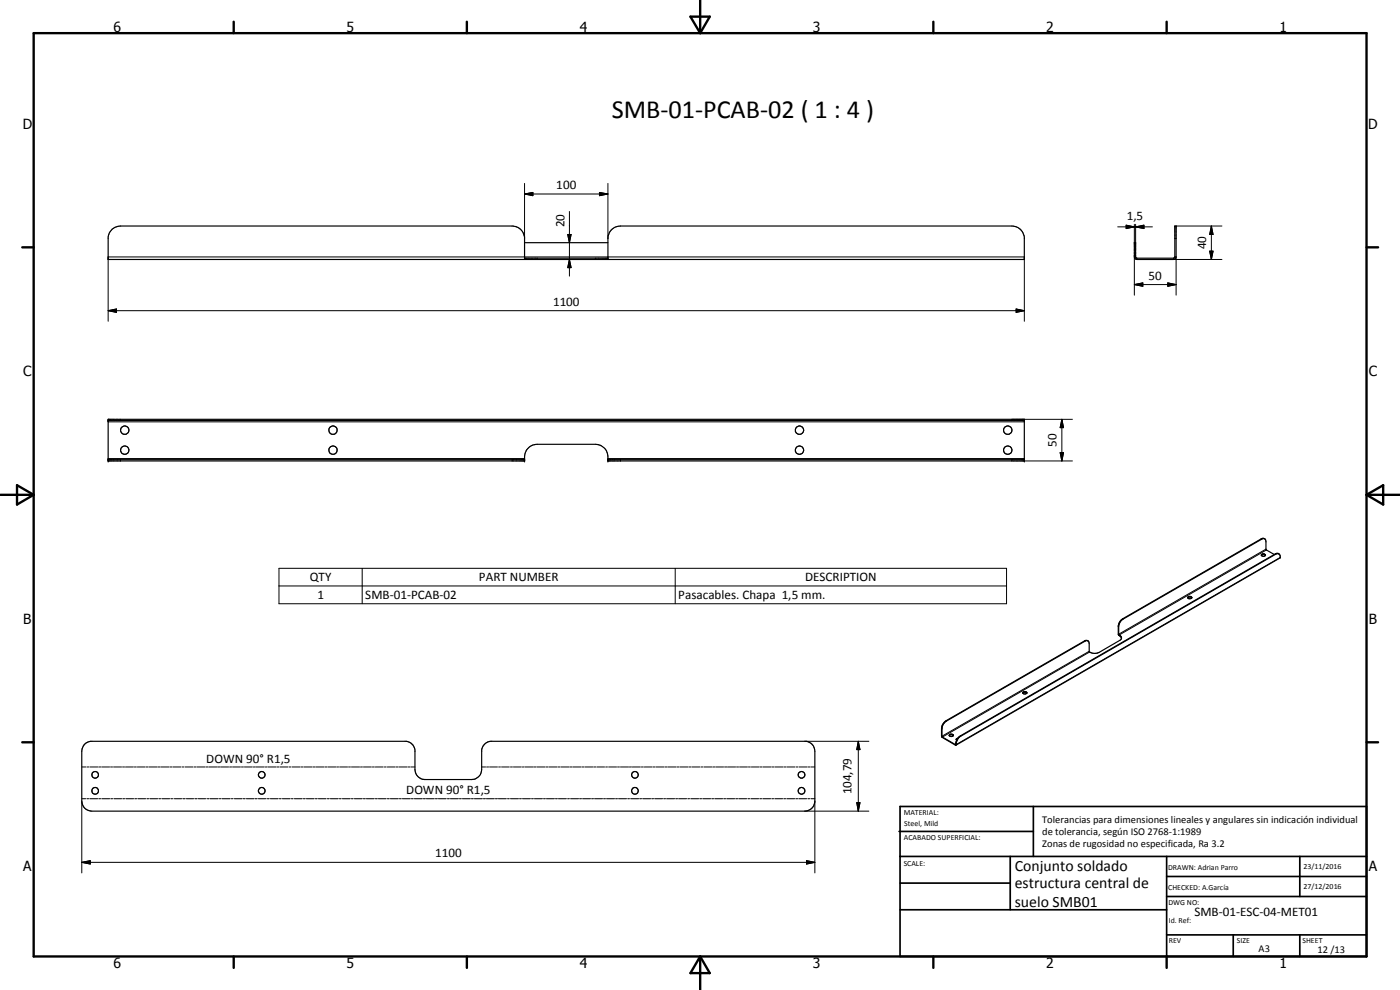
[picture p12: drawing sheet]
<svg xmlns="http://www.w3.org/2000/svg" width="420mm" height="297mm" viewBox="0 0 420 297" stroke-linecap="round" stroke-linejoin="round" font-family="sans-serif">
<g fill="none" stroke="#000" stroke-width=".35">
<path d="M157.4 72.8h25M157.4 77.9v-6.8a3.8 3.8 0 0 0-3.7-3.3h-117.5a3.7 3.7 0 0 0-3.7 3.3v6.8h274.9v-6.8a3.8 3.8 0 0 0-3.7-3.3h-117.5a3.8 3.8 0 0 0-3.8 3.3v6.8M157.4 77.5h25M340.4 72.8h.4v4.3l.3 .3h11.2l.3-.3v-9.3h.4v9.3l-.2 .5-.4 .2-11.6-.1-.4-.6zM32.5 125.8h274.9v12.5h-125a4 4 0 0 0-3.7-5h-17.5a4 4 0 0 0-3.8 5h-124.9zM32.5 126.2h274.9M32.5 137.9h124.9M182.4 137.9h125M356.4 179.4l.4-.3 .9 .3M356.5 179.1h.1a.52 .52 0 0 1 .7-.2 .52 .52 0 0 1 .3 .6 .58 .58 0 0 1-.7 .2 .58 .58 0 0 1-.4-.6zM378.5 166.6l.6-.3 .7 .3M378.6 166.4a.58 .58 0 0 1 .7-.3 .58 .58 0 0 1 .4 .7 .72 .72 0 0 1-1.2-.3z"/>
<path d="M379.5 161.7l-.8-.1-41.8 24.1-.8 .8-.5 1.2v2.7l1 1.1M383.8 166.2l-.3-.2-.8 .2-94.5 54.6a3.2 3.2 0 0 0-1.5 2.6l-3.9-2.3-.1-2.4a2.89 2.89 0 0 1 1.3-2.3l42-24.2 .6 .1 .2 .4 .1 2.7a2.58 2.58 0 0 0 2.9 .3l6.2-3.5a.96 .96 0 0 0 .5-1 .96 .96 0 0 0-.8-.8v-2.7l.3-.8 1-1.1 41.8-24.1 .6-.1 .4 .5 .2 2.9 2.4 1.4M326.5 192.3l-.8-.1-41.8 24.1a3.1 3.1 0 0 0-1.3 2.3l.1 2.6 4.2 2.4M307 207.9l.3-.2h.5l.4 .2M307 207.7l.6-.2 .6 .3a.58 .58 0 0 1-.6 .4 .58 .58 0 0 1-.6-.5zM25.4 223.3l1.8-.9h94.8a2.98 2.98 0 0 1 2.5 2.6v5.9a3 3 0 0 0 3 3h14.1a3 3 0 0 0 3-3v-5.9a3.1 3.1 0 0 1 2.5-2.6h94.9a3 3 0 0 1 2.5 3v15a3 3 0 0 1-3 3h-214a3 3 0 0 1-3-3v-15l.3-1.1zM284.9 220.8a.6 .6 0 0 1 .6-.6 .6 .6 0 0 1 .6 .6M284.9 220.8l.4 .2 .8-.2M284.9 220.7a.73 .73 0 0 1 1.2 0M287.3 221.7l-.3 .2M287.4 221.5l-.4 .3 .1 .3M287.9 221.2l95-54.9 .7-.2 .4 .3 .2 1-97.3 56.2a3.3 3.3 0 0 1 1-2.4z"/>
<circle cx="37.4" cy="135.1" r="1.25"/>
<circle cx="37.4" cy="129.1" r="1.26"/>
<circle cx="99.9" cy="135.1" r="1.25"/>
<circle cx="100" cy="129.1" r="1.26"/>
<circle cx="239.9" cy="135.1" r="1.25"/>
<circle cx="239.9" cy="129.1" r="1.24"/>
<circle cx="302.4" cy="129.1" r="1.26"/>
<circle cx="302.4" cy="135.1" r="1.26"/>
<circle cx="28.5" cy="237.3" r="1"/>
<circle cx="28.6" cy="232.5" r="1"/>
<circle cx="78.5" cy="237.3" r="1"/>
<circle cx="78.5" cy="232.5" r="1.01"/>
<circle cx="190.5" cy="232.5" r=".99"/>
<circle cx="190.6" cy="237.3" r="1"/>
<circle cx="240.5" cy="237.3" r="1"/>
<circle cx="240.6" cy="232.5" r="1.01"/>
</g>
<g fill="none" stroke="#000" stroke-width=".3">
<path d="M157.4 58.2l2.5-.5v1zM157.4 58.2h25M157.4 55v16.6M179.9 57.7l2.5 .5-2.5 .5zM182.4 55v16.6M161.2 77.5v.4M170.4 70.4h1l-.5 2.4zM170.9 77.9l.5 2.4h-1zM170.9 63.5v19.3M178.7 77.5v.4M335.4 68.1h10.5M338 67.6l2.4 .5-2.4 .5z"/>
<path d="M340.4 77.1h.4M340.4 67.3v5.5M340.8 68.1l2.5-.5v1zM340.8 76.6h-.4v12M340.8 67.3v5.5M341.2 77.5v.4M352.2 77.5v.4h14.5M352.6 77.1h.4v11.5M352.6 71.6h.4M353 67.8h13.7M363 75.4h1.1l-.6 2.5zM363.5 67.8l.6 2.6h-1.1z"/>
<path d="M363.5 67.8v10.1M32.5 93.2l2.5-.5v1zM32.5 96.4v-19.3h274.9v19.3M32.5 93.2h274.9M305 92.7l2.4 .5-2.4 .5zM340.4 85.4l2.6-.5v1zM340.4 85.4h12.6M350.5 84.9l2.5 .5-2.5 .5zM32.5 137.6h124.9M32.5 126.6h274.9M36.2 125.8v.4M36.2 137.9v.4"/>
<path d="M153.7 137.9v.4M182.4 137.6h125M186.2 137.9v.4M303.7 137.9v.4M307.4 138.3h14.4M318.2 135.8h1l-.5 2.5zM318.7 125.8l.5 2.5h-1zM318.7 125.8v12.5M321.8 125.8h-18.1v.4M83.7 170.5h218.4v10.6h-218.4zM83.7 175.8h218.4M108.7 170.5v10.6"/>
<path d="M202.6 170.5v10.6M378.4 161.7l.2 .1M379.9 164.8l-44.2 25.5M380.1 165l-44.2 25.5M382.7 166.2l.2 .1M384.2 167.3l-97.4 56-.1 .3M325.4 192.3l.2 .1M326.9 195.4l-44.3 25.5M327 195.6l-44.2 25.7M335.6 188h.1M336 190.6v.2M336.9 185.7l.1 .1"/>
<path d="M282.6 218.6l.1 .1M283.9 216.3l.1 .1M24.5 230.1h1.2M24.5 239.6h1.2M26.1 230.1h.5M26.1 239.6h.6M27 230.1h2.3M27 239.6h2.4M29.6 230.1h.6M29.7 239.6h.6M30.5 230.1h2.4M30.6 239.6h2.4"/>
<path d="M33.2 230.1h.6M33.3 239.6h.6M34.1 230.1h2.4M34.2 239.6h2.4M36.8 230.1h.6M36.9 239.6h.6M37.7 230.1h2.3M37.8 239.6h2.4M40.3 230.1h.6M40.5 239.6h.6M41.2 230.1h2.4M41.4 239.6h2.4"/>
<path d="M43.9 230.1h.6M44.1 239.6h.6M44.8 230.1h2.4M45 239.6h2.4M47.4 230.1h.7M47.7 239.6h.6M48.3 230.1h2.4M48.6 239.6h2.4M51 230.1h.6M51.3 239.6h.6M51.9 230.1h2.4M52.2 239.6h2.4"/>
<path d="M54.6 230.1h.6M54.9 239.6h.6M55.5 230.1h2.4M55.8 239.6h2.4M58.2 230.1h.6M58.5 239.6h.6M59.1 230.1h2.4M59.4 239.6h2.4M61.8 230.1h.5M62.1 239.6h.6M62.6 230.1h2.5M63 239.6h2.4"/>
<path d="M65.3 230.1h.6M65.7 239.6h.6M66.2 230.1h2.4M66.6 239.6h2.4M68.9 230.1h.6M69.3 239.6h.6M69.8 230.1h2.4M70.3 239.6h2.3M72.5 230.1h.6M72.9 239.6h.7M73.4 230.1h2.3M73.9 239.6h2.3"/>
<path d="M76 230.1h.7M76.5 239.6h.7M76.9 230.1h2.4M77.5 239.6h2.3M79.6 230.1h.6M80.2 239.6h.6M80.5 230.1h2.4M81.1 239.6h2.4M83.2 230.1h.6M83.8 239.6h.6M84.1 230.1h2.3M84.7 239.6h2.4"/>
<path d="M86.8 230.1h.5M87.4 239.6h.6M87.7 230.1h2.3M88.3 239.6h2.4M90.3 230.1h.6M91 239.6h.6M91.2 230.1h2.4M91.9 239.6h2.4M93.9 230.1h.6M94.6 239.6h.6M94.8 230.1h2.4M95.5 239.6h2.4"/>
<path d="M97.5 230.1h.6M98.2 239.6h.6M98.4 230.1h2.3M99.1 239.6h2.4M101 230.1h.6M101.8 239.6h.6M101.9 230.1h2.4M102.7 239.6h2.4M104.6 230.1h.6M105.4 239.6h.6M105.5 230.1h2.4M106.3 239.6h2.4"/>
<path d="M108.2 230.1h.6M109 239.6h.6M109.1 230.1h2.4M109.9 239.6h2.4M111.7 230.1h.6M112.6 239.6h.6M112.6 230.1h2.4M113.5 239.6h2.4M115.3 230.1h.6M116.2 230.1h2.4M116.2 239.6h.6M117.1 239.6h2.4"/>
<path d="M118.9 230.1h.6M119.8 230.1h2.4M119.8 239.6h.6M120.7 239.6h2.4M122.5 230.1h.6M123.3 230.1h1.2M123.4 239.6h.6M124.3 239.6h2.4M127 239.6h.7M127.9 239.6h2.4M130.6 239.6h.7M131.5 239.6h2.4"/>
<path d="M134.3 239.6h.6M135.2 239.6h2.4M137.9 239.6h.6M138.8 239.6h2.4M141.5 239.6h.6M142.4 239.6h2.4M144.6 230.1h1.1M145.1 239.6h.6M146 239.6h2.4M146 230.1h.6M146.9 230.1h2.4M148.7 239.6h.6"/>
<path d="M149.6 239.6h2.4M149.6 230.1h.6M150.5 230.1h2.4M152.3 239.6h.6M153.2 230.1h.6M153.2 239.6h2.4M154.1 230.1h2.4M155.9 239.6h.6M156.7 230.1h.6M156.8 239.6h2.4M157.6 230.1h2.5M159.5 239.6h.6"/>
<path d="M160.3 230.1h.6M160.4 239.6h2.4M161.2 230.1h2.4M163.1 239.6h.6M163.9 230.1h.6M164 239.6h2.4M164.8 230.1h2.4M166.7 239.6h.6M167.5 230.1h.6M167.6 239.6h2.4M168.3 230.1h2.5M170.3 239.6h.6"/>
<path d="M171 230.1h.7M171.2 239.6h2.4M171.9 230.1h2.4M173.9 239.6h.6M174.6 230.1h.6M174.8 239.6h2.4M175.5 230.1h2.4M177.5 239.6h.6M178.2 230.1h.6M178.4 239.6h2.4M179.1 230.1h2.3M181.1 239.6h.6"/>
<path d="M181.8 230.1h.5M182 239.6h2.4M182.7 230.1h2.3M184.7 239.6h.6M185.3 230.1h.6M185.6 239.6h2.4M186.2 230.1h2.4M188.4 239.6h.5M188.9 230.1h.6M189.3 239.6h2.4M189.8 230.1h2.4M192 239.6h.6"/>
<path d="M192.5 230.1h.6M192.9 239.6h2.4M193.4 230.1h2.3M195.6 239.6h.6M196 230.1h.6M196.5 239.6h2.4M196.9 230.1h2.4M199.2 239.6h.6M199.6 230.1h.6M200.1 239.6h2.4M200.5 230.1h2.4M202.8 239.6h.6"/>
<path d="M203.2 230.1h.6M203.7 239.6h2.4M204.1 230.1h2.3M206.4 239.6h.6M206.7 230.1h.6M207.3 239.6h2.4M207.6 230.1h2.4M210 239.6h.6M210.3 230.1h.6M210.9 239.6h2.4M211.2 230.1h2.4M213.6 239.6h.6"/>
<path d="M213.9 230.1h.6M214.5 239.6h2.4M214.8 230.1h2.4M217.2 239.6h.6M217.5 230.1h.6M218.1 239.6h2.4M218.3 230.1h2.5M220.8 239.6h.6M221.1 230.1h.5M221.7 239.6h2.4M221.9 230.1h2.4M224.4 239.6h.6"/>
<path d="M224.6 230.1h.6M225.3 239.6h2.4M225.5 230.1h2.4M228 239.6h.6M228.2 230.1h.6M228.9 239.6h2.4M229.1 230.1h2.4M231.6 239.6h.6M231.8 230.1h.6M232.5 239.6h2.4M232.7 230.1h2.3M235.2 239.6h.6"/>
<path d="M235.3 230.1h.6M236.1 239.6h2.4M236.2 230.1h2.4M238.8 239.6h.6M238.9 230.1h.6M239.7 239.6h2.4M239.8 230.1h2.4M241.5 222.4h19.3M242.5 230.1h.6M242.5 239.6h.5M243.4 230.1h1.1M243.4 239.6h1.1"/>
<path d="M257.6 222.4l.5 2.5h-1zM257.6 222.4v21M286.8 223.1l.2 .1M288.2 220.8l.1 .1M24.5 258.7l2.6-.5v1zM24.5 258.7h220M24.5 240.4v21.5M241.5 243.4h19.3M242.1 258.2l2.4 .5-2.4 .5zM244.5 240.4v21.5M257.1 240.8h1l-.5 2.6z"/>
</g>
<g fill="#000">
<circle cx="32.5" cy="126.2" r=".18"/>
<circle cx="32.5" cy="125.8" r=".18"/>
<circle cx="32.5" cy="137.9" r=".18"/>
<circle cx="32.5" cy="138.3" r=".18"/>
<circle cx="157.4" cy="137.9" r=".18"/>
<circle cx="157.4" cy="138.3" r=".18"/>
<circle cx="182.4" cy="138.3" r=".18"/>
<circle cx="182.4" cy="137.9" r=".18"/>
<circle cx="307.4" cy="138.3" r=".18"/>
<circle cx="307.4" cy="137.9" r=".18"/>
<circle cx="307.4" cy="125.8" r=".18"/>
<circle cx="307.4" cy="126.2" r=".18"/>
</g>
<g fill="none" stroke="#000" stroke-width=".71">
<path d="M10.1 9.9h400v277.1h-400zM70.1 6.5v3.4M140.1 6.5v3.4M207.2 5h5.8l-2.9 4.9zM210.1 0v9.9M280.1 6.5v3.4M350.1 6.5v3.4M6.7 74.2h3.4M410.1 74.2h3.5M.1 148.5h10M5.1 145.6l5 2.9-5 2.9zM410.1 148.5h10"/>
<path d="M410.1 148.5l5-2.9v5.8zM6.7 222.7h3.4M410.1 222.7h3.5M70.1 287v3.4M140.1 287v3.4M210.1 287v10M210.1 287l2.9 5h-5.8zM280.1 287v3.4M350.1 287v3.4"/>
</g>
<g fill="none" stroke="#000" stroke-width=".51">
<path d="M269.8 249.5h40.3M270.1 242h140v45h-140zM270.1 257h140M303.2 257v16M310.1 242v15M350.1 257v30M390.1 257v12M270.1 265h33.1M270.1 273h80M350.1 269h60M350.1 263h60M350.1 280.5h60"/>
<path d="M370.1 280.5v6.5M390.1 280.5v6.5"/>
</g>
<g fill="#000">
<path d="M157.4 58.2l2.5-.5v1zM179.9 57.7l2.5 .5-2.5 .5zM170.4 70.4h1l-.5 2.4zM338 67.6l2.4 .5-2.4 .5zM340.8 68.1l2.5-.5v1zM363 75.4h1.1l-.6 2.5zM363.5 67.8l.6 2.6h-1.1zM32.5 93.2l2.5-.5v1zM170.9 77.9l.5 2.4h-1zM305 92.7l2.4 .5-2.4 .5zM340.4 85.4l2.6-.5v1zM350.5 84.9l2.5 .5-2.5 .5z"/>
<path d="M318.2 135.8h1l-.5 2.5zM318.7 125.8l.5 2.5h-1zM257.6 222.4l.5 2.5h-1zM24.5 258.7l2.6-.5v1zM242.1 258.2l2.4 .5-2.4 .5zM257.1 240.8h1l-.5 2.6z"/>
</g>
<text font-size="7.9" x="183.6" y="35.3">SMB-01-PCAB-02 ( 1 : 4 )</text>
<g font-size="4.7">
<text x="304.6" y="261.2">Conjunto soldado</text>
<text x="304.6" y="266.6">estructura central de</text>
<text x="304.6" y="272">suelo SMB01</text>
</g>
<g font-size="4.2">
<text x="34" y="9.6">6</text>
<text x="104" y="9.6">5</text>
<text x="174" y="9.6">4</text>
<text x="244" y="9.6">3</text>
<text x="314" y="9.6">2</text>
<text x="384" y="9.6">1</text>
<text x="6.8" y="38.7">D</text>
<text x="410.6" y="38.7">D</text>
<text x="7" y="112.9">C</text>
<text x="410.8" y="112.9">C</text>
<text x="7" y="187.1">B</text>
<text x="410.8" y="187.1">B</text>
<text x="7" y="261.4">A</text>
<text x="410.8" y="261.4">A</text>
<text x="34" y="290.4">6</text>
<text x="104" y="290.4">5</text>
<text x="174" y="290.4">4</text>
<text x="244" y="290.4">3</text>
<text x="314" y="290.4">2</text>
<text x="384" y="290.4">1</text>
</g>
<g font-size="3.9">
<text x="167" y="56.7">100</text>
<text x="338.1" y="66">1,5</text>
<text x="169.4" y="68.2" transform="rotate(-90 169.4 68.2)">20</text>
<text x="362" y="74.8" transform="rotate(-90 362 74.8)">40</text>
<text x="344.7" y="83.9">50</text>
<text x="166" y="91.7">1100</text>
<text x="317.1" y="134.1" transform="rotate(-90 317.1 134.1)">50</text>
<text x="93" y="174.4">QTY</text>
<text x="95.2" y="179.7">1</text>
<text x="109.6" y="179.7">SMB-01-PCAB-02</text>
<text x="143.8" y="174.4">PART NUMBER</text>
<text x="203.6" y="179.8">Pasacables. Chapa 1,5 mm.</text>
<text x="241.6" y="174.4">DESCRIPTION</text>
<text x="61.9" y="228.9">DOWN 90° R1,5</text>
<text x="121.9" y="238.3">DOWN 90° R1,5</text>
<text x="255.5" y="238.4" transform="rotate(-90 255.5 238.4)">104,79</text>
<text x="130.6" y="257.2">1100</text>
<text x="358.5" y="275">SMB-01-ESC-04-MET01</text>
</g>
<g font-size="3.1">
<text x="312.7" y="246.8">Tolerancias para dimensiones lineales y angulares sin indicación individual</text>
<text x="312.7" y="250.4">de tolerancia, según ISO 2768-1:1989</text>
<text x="312.7" y="254">Zonas de rugosidad no especificada, Ra 3.2</text>
<text x="377.7" y="285.6">A3</text>
<text x="395.4" y="285.9">12 /13</text>
</g>
<g font-size="2.4">
<text x="271.2" y="244.4">MATERIAL:</text>
<text x="271.3" y="252">ACABADO SUPERFICIAL:</text>
<text x="271.4" y="247.9">Steel, Mild</text>
<text x="271.2" y="259.7">SCALE:</text>
<text x="350.6" y="261">DRAWN: Adrian Parro</text>
<text x="391.2" y="260.6">23/11/2016</text>
<text x="350.6" y="267.1">CHECKED: A.García</text>
<text x="391.2" y="266.7">27/12/2016</text>
<text x="350.6" y="271.4">DWG NO:</text>
<text x="350.8" y="276.9">Id. Ref:</text>
<text x="350.8" y="282.8">REV</text>
<text x="371.2" y="282.9">SIZE</text>
<text x="390.9" y="282.9">SHEET</text>
</g>
</svg>
